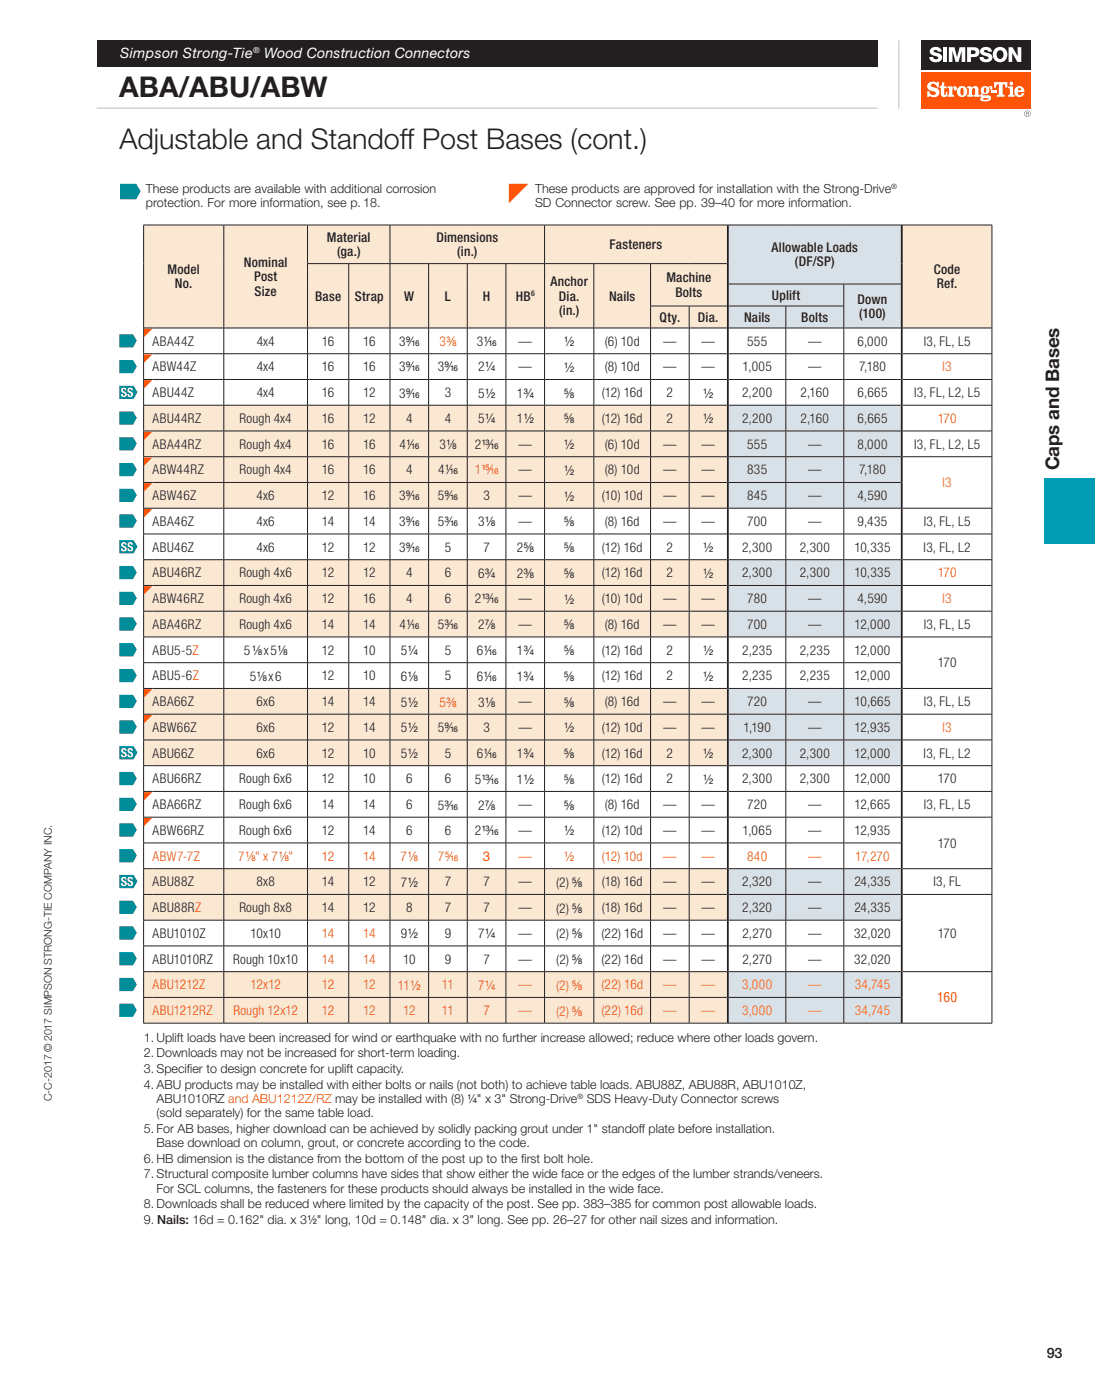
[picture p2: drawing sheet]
<svg xmlns="http://www.w3.org/2000/svg" width="216mm" height="276mm" viewBox="0 0 216 276" stroke-linecap="round" stroke-linejoin="round" font-family="sans-serif">
<path d="M205.9 94.3h10v13h-10z" fill="#009db4"/>
<path d="M19 8h154v5.2h-154z" fill="#231f20"/>
<path d="M177.2 8v13.4" fill="none" stroke="#bcbec0" stroke-width=".2"/>
<path d="M180.8 7.2h23.1v16.6h-23.1z" fill="#fff"/>
<path d="M181.5 14.3h21.7v7.1h-21.7z" fill="#ff5308"/>
<path d="M181.5 8h21.7v5.7h-21.7z" fill="#231f20"/>
<g fill="#fff">
<path d="M183.6 9.6a1.27 1.27 0 0 1 2.1 .6h-.8a.45 .45 0 0 0-.4-.4 .45 .45 0 0 0-.4 .3l.5 .3a.98 .98 0 0 1 1.2 1 .98 .98 0 0 1-1.3 .9 1.11 1.11 0 0 1-1.3-1.1h.8a.54 .54 0 0 0 .4 .5 .54 .54 0 0 0 .6-.3l-.3-.3-.5-.1a.83 .83 0 0 1-.8-.5 .83 .83 0 0 1 .2-.9z"/>
<path d="M186 9.3h.7v2.9h-.7z"/>
<path d="M187.1 9.3h1.1l.5 2 .5-2h1.1v2.9h-.7v-2.2l-.6 2.2h-.6l-.6-2.2v2.2h-.7z"/>
<path d="M193.5 9.6a1.27 1.27 0 0 1 2.1 .6h-.8a.44 .44 0 0 0-.4-.4 .44 .44 0 0 0-.4 .3l.5 .3a.98 .98 0 0 1 1.2 1 .98 .98 0 0 1-1.3 .9 1.11 1.11 0 0 1-1.3-1.1h.8a.54 .54 0 0 0 .4 .5 .54 .54 0 0 0 .6-.3l-.2-.3-.6-.1a.83 .83 0 0 1-.8-.5 .83 .83 0 0 1 .2-.9z"/>
<path d="M198.9 9.3h.7l1 1.8 .1-1.8h.7v2.9h-.8l-1-1.8v1.8h-.7z"/>
<path d="M183.1 16.4l.5-.3h.6l.5 .3 .1-.2h.3v1h-.4a.65 .65 0 0 0-.4-.6 .65 .65 0 0 0-.8 .3l.5 .3a1.13 1.13 0 0 1 1.2 1.4 1.28 1.28 0 0 1-1.9 .3l-.1 .2h-.4v-1.1h.4a.71 .71 0 0 0 .5 .7 .71 .71 0 0 0 .8-.3l-.1-.2-.3-.2a1.11 1.11 0 0 1-1.2-1.3z"/>
<path d="M185.8 16.2h.4v.8h.5v.4h-.5v1.3l.3-.1v-.5h.3a.7 .7 0 0 1-.4 1 .7 .7 0 0 1-.9-.6v-1.1h-.2v-.4a.71 .71 0 0 0 .5-.8z"/>
<path d="M186.8 17h1v.4a.44 .44 0 0 1 .4-.4 .44 .44 0 0 1 .4 .4 .44 .44 0 0 1-.4 .4l-.1-.2 .1-.3a.41 .41 0 0 0-.4 .5v.9h.3v.4h-1.3v-.4h.3v-.2v-1.1h-.3z"/>
<path d="M190.7 17h.9v.4a.67 .67 0 0 1 .8-.4 .67 .67 0 0 1 .5 .7v1h.3v.4h-1.2v-.4l.3-.2v-.7l-.1-.4h-.2l-.3 .3v.8l.2 .2v.4h-1.2v-.4h.3v-.2v-.9v-.2h-.3z"/>
<path d="M196 16.2h2.6v1.1h-.3a.57 .57 0 0 0-.6-.7v1.9v.2h.4v.4h-1.6v-.4h.4v-.2v-1.9a.57 .57 0 0 0-.5 .7h-.4z"/>
<path d="M195.4 17.8h1v.5h-1z"/>
<path d="M191.4 9.9v.8l.8-.1a.38 .38 0 0 0 .1-.4 .38 .38 0 0 0-.4-.3zM190.7 9.3a2.46 2.46 0 0 1 2.2 .3 .99 .99 0 0 1 .1 1.1 .99 .99 0 0 1-.9 .6h-.7v.9h-.7z"/>
<path d="M196.7 10.2a.85 .85 0 0 0-.1 1 .85 .85 0 0 0 .9 .4 .86 .86 0 0 0 .3-1.1 .86 .86 0 0 0-.9-.5zM195.7 10.7a1.49 1.49 0 0 1 2.9 0 1.49 1.49 0 0 1-2.9 0z"/>
<path d="M189.5 17.4l-.1 .2a.88 .88 0 0 0 .3 1.2 1 1 0 0 0 0-1.5zM188.6 18.1a1.07 1.07 0 0 1 2.1 0 1.07 1.07 0 0 1-2.1 0z"/>
<path d="M193.8 19.4l-.1 .1 .3 .2h.6l.3-.2-.3-.1zM194.1 17.3l-.1 .2a.67 .67 0 0 0 .2 .8 .75 .75 0 0 0 0-1.1zM193.6 17.2l.9-.2a.56 .56 0 0 0 .8 0 .39 .39 0 0 1 .4 .2 .39 .39 0 0 1-.1 .5l-.3-.1v-.4l-.3 .1a.91 .91 0 0 1-.2 1.1 .91 .91 0 0 1-1.1 .2l.2 .2h.8a.56 .56 0 0 1 .7 .5 .89 .89 0 0 1-1.1 .7 .81 .81 0 0 1-1-.4l.3-.4a.43 .43 0 0 1-.3-.4 .43 .43 0 0 1 .3-.4 .82 .82 0 0 1 0-1.2z"/>
<path d="M199 16.5a.36 .36 0 0 1 .7 0 .36 .36 0 0 1-.7 0zM198.8 17h.9v1.5l.1 .2h.3v.4h-1.3v-.4h.3v-1.1v-.2h-.3z"/>
<path d="M200.8 17.4l-.1 .4h.6l-.1-.4zM200.4 17.2a1.02 1.02 0 0 1 1.1-.1 1.02 1.02 0 0 1 .5 1.1h-1.3l.1 .5 .3 .1 .4-.4h.4a1.04 1.04 0 0 1-1.5 .6 1.04 1.04 0 0 1-.2-1.6z"/>
</g>
<path d="M202.4 22.1v.3l.4-.1zM202.3 22.1h.5l.1 .2-.2 .2 .2 .3-.3-.3h-.2l-.1 .3zM202 22.5a.58 .58 0 0 0 1.1 0 .58 .58 0 0 0-1.1 0zM201.9 22.5a.65 .65 0 0 1 1.3 0 .65 .65 0 0 1-1.3 0z" fill="#231f20"/>
<path d="M19 21.3h154" fill="none" stroke="#bcbec0" stroke-width=".2"/>
<path d="M28.3 44.4h15.8v20.3h-15.8zM44.1 44.4h16.5v20.3h-16.5zM60.6 44.4h16.3v7.6h-16.3zM76.9 44.4h30.5v7.6h-30.5zM107.4 44.4h36.1v7.6h-36.1zM177.8 44.4h17.8v20.3h-17.8zM60.6 52h8.2v12.7h-8.2zM68.8 52h8.1v12.7h-8.1zM76.9 52h7.6v12.7h-7.6zM84.5 52h7.6v12.7h-7.6zM92.1 52h7.7v12.7h-7.7zM99.8 52h7.6v12.7h-7.6zM107.4 52h9.7v12.7h-9.7zM117.1 52h11.2v12.7h-11.2zM128.3 52h15.2v8.4h-15.2zM128.3 60.4h7.6v4.3h-7.6zM135.9 60.4h7.6v4.3h-7.6zM28.3 80h1.8v5h-1.8zM30.1 80h14v5h-14zM44.1 80h16.5v5h-16.5zM60.6 80h8.2v5h-8.2zM68.8 80h8.1v5h-8.1zM76.9 80h7.6v5h-7.6zM84.5 80h7.6v5h-7.6zM92.1 80h7.7v5h-7.7zM99.8 80h7.6v5h-7.6zM107.4 80h9.7v5h-9.7zM117.1 80h11.2v5h-11.2zM128.3 80h7.6v5h-7.6zM135.9 80h7.6v5h-7.6zM28.3 85h1.8v5.1h-1.8zM30.1 85h14v5.1h-14zM44.1 85h16.5v5.1h-16.5zM60.6 85h8.2v5.1h-8.2zM68.8 85h8.1v5.1h-8.1zM76.9 85h7.6v5.1h-7.6zM84.5 85h7.6v5.1h-7.6zM92.1 85h7.7v5.1h-7.7zM99.8 85h7.6v5.1h-7.6zM107.4 85h9.7v5.1h-9.7zM117.1 85h11.2v5.1h-11.2zM128.3 85h7.6v5.1h-7.6zM135.9 85h7.6v5.1h-7.6zM28.3 90.1h1.8v5.1h-1.8zM30.1 90.1h14v5.1h-14zM44.1 90.1h16.5v5.1h-16.5zM60.6 90.1h8.2v5.1h-8.2zM68.8 90.1h8.1v5.1h-8.1zM76.9 90.1h7.6v5.1h-7.6zM84.5 90.1h7.6v5.1h-7.6zM92.1 90.1h7.7v5.1h-7.7zM99.8 90.1h7.6v5.1h-7.6zM107.4 90.1h9.7v5.1h-9.7zM117.1 90.1h11.2v5.1h-11.2zM128.3 90.1h7.6v5.1h-7.6zM135.9 90.1h7.6v5.1h-7.6zM28.3 95.2h1.8v5.1h-1.8zM30.1 95.2h14v5.1h-14zM44.1 95.2h16.5v5.1h-16.5zM60.6 95.2h8.2v5.1h-8.2zM68.8 95.2h8.1v5.1h-8.1zM76.9 95.2h7.6v5.1h-7.6zM84.5 95.2h7.6v5.1h-7.6zM92.1 95.2h7.7v5.1h-7.7zM99.8 95.2h7.6v5.1h-7.6zM107.4 95.2h9.7v5.1h-9.7zM117.1 95.2h11.2v5.1h-11.2zM128.3 95.2h7.6v5.1h-7.6zM135.9 95.2h7.6v5.1h-7.6zM28.3 110.4h1.8v5.1h-1.8zM30.1 110.4h14v5.1h-14zM44.1 110.4h16.5v5.1h-16.5zM60.6 110.4h8.2v5.1h-8.2zM68.8 110.4h8.1v5.1h-8.1zM76.9 110.4h7.6v5.1h-7.6zM84.5 110.4h7.6v5.1h-7.6zM92.1 110.4h7.7v5.1h-7.7zM99.8 110.4h7.6v5.1h-7.6zM107.4 110.4h9.7v5.1h-9.7zM117.1 110.4h11.2v5.1h-11.2zM128.3 110.4h7.6v5.1h-7.6zM135.9 110.4h7.6v5.1h-7.6zM28.3 115.5h1.8v5.1h-1.8zM30.1 115.5h14v5.1h-14zM44.1 115.5h16.5v5.1h-16.5zM60.6 115.5h8.2v5.1h-8.2zM68.8 115.5h8.1v5.1h-8.1zM76.9 115.5h7.6v5.1h-7.6zM84.5 115.5h7.6v5.1h-7.6zM92.1 115.5h7.7v5.1h-7.7zM99.8 115.5h7.6v5.1h-7.6zM107.4 115.5h9.7v5.1h-9.7zM117.1 115.5h11.2v5.1h-11.2zM128.3 115.5h7.6v5.1h-7.6zM135.9 115.5h7.6v5.1h-7.6zM28.3 120.6h1.8v5.1h-1.8zM30.1 120.6h14v5.1h-14zM44.1 120.6h16.5v5.1h-16.5zM60.6 120.6h8.2v5.1h-8.2zM68.8 120.6h8.1v5.1h-8.1zM76.9 120.6h7.6v5.1h-7.6zM84.5 120.6h7.6v5.1h-7.6zM92.1 120.6h7.7v5.1h-7.7zM99.8 120.6h7.6v5.1h-7.6zM107.4 120.6h9.7v5.1h-9.7zM117.1 120.6h11.2v5.1h-11.2zM128.3 120.6h7.6v5.1h-7.6zM135.9 120.6h7.6v5.1h-7.6zM28.3 135.8h1.8v5.1h-1.8zM30.1 135.8h14v5.1h-14zM44.1 135.8h16.5v5.1h-16.5zM60.6 135.8h8.2v5.1h-8.2zM68.8 135.8h8.1v5.1h-8.1zM76.9 135.8h7.6v5.1h-7.6zM84.5 135.8h7.6v5.1h-7.6zM92.1 135.8h7.7v5.1h-7.7zM99.8 135.8h7.6v5.1h-7.6zM107.4 135.8h9.7v5.1h-9.7zM117.1 135.8h11.2v5.1h-11.2zM128.3 135.8h7.6v5.1h-7.6zM135.9 135.8h7.6v5.1h-7.6zM28.3 140.9h1.8v5.1h-1.8zM30.1 140.9h14v5.1h-14zM44.1 140.9h16.5v5.1h-16.5zM60.6 140.9h8.2v5.1h-8.2zM68.8 140.9h8.1v5.1h-8.1zM76.9 140.9h7.6v5.1h-7.6zM84.5 140.9h7.6v5.1h-7.6zM92.1 140.9h7.7v5.1h-7.7zM99.8 140.9h7.6v5.1h-7.6zM107.4 140.9h9.7v5.1h-9.7zM117.1 140.9h11.2v5.1h-11.2zM128.3 140.9h7.6v5.1h-7.6zM135.9 140.9h7.6v5.1h-7.6zM28.3 146h1.8v5.1h-1.8zM30.1 146h14v5.1h-14zM44.1 146h16.5v5.1h-16.5zM60.6 146h8.2v5.1h-8.2zM68.8 146h8.1v5.1h-8.1zM76.9 146h7.6v5.1h-7.6zM84.5 146h7.6v5.1h-7.6zM92.1 146h7.7v5.1h-7.7zM99.8 146h7.6v5.1h-7.6zM107.4 146h9.7v5.1h-9.7zM117.1 146h11.2v5.1h-11.2zM128.3 146h7.6v5.1h-7.6zM135.9 146h7.6v5.1h-7.6zM28.3 171.4h1.8v5.1h-1.8zM30.1 171.4h14v5.1h-14zM44.1 171.4h16.5v5.1h-16.5zM60.6 171.4h8.2v5.1h-8.2zM68.8 171.4h8.1v5.1h-8.1zM76.9 171.4h7.6v5.1h-7.6zM84.5 171.4h7.6v5.1h-7.6zM92.1 171.4h7.7v5.1h-7.7zM99.8 171.4h7.6v5.1h-7.6zM107.4 171.4h9.7v5.1h-9.7zM117.1 171.4h11.2v5.1h-11.2zM128.3 171.4h7.6v5.1h-7.6zM135.9 171.4h7.6v5.1h-7.6zM28.3 176.5h1.8v5.1h-1.8zM30.1 176.5h14v5.1h-14zM44.1 176.5h16.5v5.1h-16.5zM60.6 176.5h8.2v5.1h-8.2zM68.8 176.5h8.1v5.1h-8.1zM76.9 176.5h7.6v5.1h-7.6zM84.5 176.5h7.6v5.1h-7.6zM92.1 176.5h7.7v5.1h-7.7zM99.8 176.5h7.6v5.1h-7.6zM107.4 176.5h9.7v5.1h-9.7zM117.1 176.5h11.2v5.1h-11.2zM128.3 176.5h7.6v5.1h-7.6zM135.9 176.5h7.6v5.1h-7.6zM28.3 191.7h1.8v5.1h-1.8zM30.1 191.7h14v5.1h-14zM44.1 191.7h16.5v5.1h-16.5zM60.6 191.7h8.2v5.1h-8.2zM68.8 191.7h8.1v5.1h-8.1zM76.9 191.7h7.6v5.1h-7.6zM84.5 191.7h7.6v5.1h-7.6zM92.1 191.7h7.7v5.1h-7.7zM99.8 191.7h7.6v5.1h-7.6zM107.4 191.7h9.7v5.1h-9.7zM117.1 191.7h11.2v5.1h-11.2zM128.3 191.7h7.6v5.1h-7.6zM135.9 191.7h7.6v5.1h-7.6zM28.3 196.8h1.8v5.1h-1.8zM30.1 196.8h14v5.1h-14zM44.1 196.8h16.5v5.1h-16.5zM60.6 196.8h8.2v5.1h-8.2zM68.8 196.8h8.1v5.1h-8.1zM76.9 196.8h7.6v5.1h-7.6zM84.5 196.8h7.6v5.1h-7.6zM92.1 196.8h7.7v5.1h-7.7zM99.8 196.8h7.6v5.1h-7.6zM107.4 196.8h9.7v5.1h-9.7zM117.1 196.8h11.2v5.1h-11.2zM128.3 196.8h7.6v5.1h-7.6zM135.9 196.8h7.6v5.1h-7.6z" fill="#fae8d3"/>
<path d="M143.5 44.4h34.3v11.6h-34.3zM143.5 56h22.9v4.4h-22.9zM166.4 56h11.4v8.7h-11.4zM143.5 60.4h11.4v4.3h-11.4zM154.9 60.4h11.5v4.3h-11.5zM143.5 80h11.4v5h-11.4zM154.9 80h11.5v5h-11.5zM166.4 80h11.4v5h-11.4zM143.5 85h11.4v5.1h-11.4zM154.9 85h11.5v5.1h-11.5zM166.4 85h11.4v5.1h-11.4zM143.5 90.1h11.4v5.1h-11.4zM154.9 90.1h11.5v5.1h-11.5zM166.4 90.1h11.4v5.1h-11.4zM143.5 95.2h11.4v5.1h-11.4zM154.9 95.2h11.5v5.1h-11.5zM166.4 95.2h11.4v5.1h-11.4zM143.5 110.4h11.4v5.1h-11.4zM154.9 110.4h11.5v5.1h-11.5zM166.4 110.4h11.4v5.1h-11.4zM143.5 115.5h11.4v5.1h-11.4zM154.9 115.5h11.5v5.1h-11.5zM166.4 115.5h11.4v5.1h-11.4zM143.5 120.6h11.4v5.1h-11.4zM154.9 120.6h11.5v5.1h-11.5zM166.4 120.6h11.4v5.1h-11.4zM143.5 135.8h11.4v5.1h-11.4zM154.9 135.8h11.5v5.1h-11.5zM166.4 135.8h11.4v5.1h-11.4zM143.5 140.9h11.4v5.1h-11.4zM154.9 140.9h11.5v5.1h-11.5zM166.4 140.9h11.4v5.1h-11.4zM143.5 146h11.4v5.1h-11.4zM154.9 146h11.5v5.1h-11.5zM166.4 146h11.4v5.1h-11.4zM143.5 171.4h11.4v5.1h-11.4zM154.9 171.4h11.5v5.1h-11.5zM166.4 171.4h11.4v5.1h-11.4zM143.5 176.5h11.4v5.1h-11.4zM154.9 176.5h11.5v5.1h-11.5zM166.4 176.5h11.4v5.1h-11.4zM143.5 191.7h11.4v5.1h-11.4zM154.9 191.7h11.5v5.1h-11.5zM166.4 191.7h11.4v5.1h-11.4zM143.5 196.8h11.4v5.1h-11.4zM154.9 196.8h11.5v5.1h-11.5zM166.4 196.8h11.4v5.1h-11.4z" fill="#d8e1e8"/>
<g fill="none" stroke="#231f20" stroke-width=".2">
<path d="M28.3 44.4h167.3M28.3 44.4v20.3M44.1 44.4v20.3M60.6 52h82.7M60.6 44.4v7.6M60.6 52.1v12.6M68.8 52.1v12.6M76.9 44.4v7.6M76.9 52.1v12.6M84.5 52.1v12.6M92.1 52.1v12.6M99.8 52.1v12.6"/>
<path d="M107.4 44.4v7.6M107.4 52.1v12.6M117.1 52.1v12.6M128.3 52.1v8.2M143.7 56h33.9M166.4 56.1v4.2M195.6 44.4v20.3M28.3 64.7h115M28.3 69.8h115M28.3 74.9h115M28.3 80h115M28.3 64.8v4.9"/>
<path d="M28.3 69.8v5M28.3 74.9v5M44.1 64.8v4.9M44.1 69.8v5M44.1 74.9v5M60.6 64.8v4.9M60.6 69.8v5M60.6 74.9v5M68.8 64.8v4.9M68.8 69.8v5M68.8 74.9v5M76.9 64.8v4.9"/>
<path d="M76.9 69.8v5M76.9 74.9v5M84.5 64.8v4.9M84.5 69.8v5M84.5 74.9v5M92.1 64.8v4.9M92.1 69.8v5M92.1 74.9v5M99.8 64.8v4.9M99.8 69.8v5M99.8 74.9v5M107.4 64.8v4.9"/>
<path d="M107.4 69.8v5M107.4 74.9v5M117.1 64.8v4.9M117.1 69.8v5M117.1 74.9v5M128.2 60.4h15.1M128.3 60.4v4.3M128.3 64.8v4.9M128.3 69.8v5M128.3 74.9v5M135.9 60.4v4.3M135.9 64.8v4.9"/>
<path d="M135.9 69.8v5M135.9 74.9v5M143.7 64.7h33.9M143.7 69.8h33.9M143.7 74.9h33.9M143.7 80h33.9M143.7 60.4h22.7M154.9 60.4v4.3M154.9 64.8v4.9M154.9 69.8v5M154.9 74.9v5M166.4 60.4v4.3"/>
<path d="M166.4 64.8v4.9M166.4 69.8v5M166.4 74.9v5M178 64.7h17.6M178 69.8h17.6M178 74.9h17.6M178 80h17.6M195.6 64.8v4.9M195.6 69.8v5M195.6 74.9v5M28.3 85h115M28.3 90.1h115"/>
<path d="M28.3 95.2h115M28.3 80v5M28.3 85.1v5M28.3 90.2v4.9M28.3 95.2v5M44.1 80v5M44.1 85.1v5M44.1 90.2v4.9M44.1 95.2v5M60.6 80v5M60.6 85.1v5M60.6 90.2v4.9"/>
<path d="M60.6 95.2v5M68.8 80v5M68.8 85.1v5M68.8 90.2v4.9M68.8 95.2v5M76.9 80v5M76.9 85.1v5M76.9 90.2v4.9M76.9 95.2v5M84.5 80v5M84.5 85.1v5M84.5 90.2v4.9"/>
<path d="M84.5 95.2v5M92.1 80v5M92.1 85.1v5M92.1 90.2v4.9M92.1 95.2v5M99.8 80v5M99.8 85.1v5M99.8 90.2v4.9M99.8 95.2v5M107.4 80v5M107.4 85.1v5M107.4 90.2v4.9"/>
<path d="M107.4 95.2v5M117.1 80v5M117.1 85.1v5M117.1 90.2v4.9M117.1 95.2v5M128.3 80v5M128.3 85.1v5M128.3 90.2v4.9M128.3 95.2v5M135.9 80v5M135.9 85.1v5M135.9 90.2v4.9"/>
<path d="M135.9 95.2v5M143.7 85h33.9M143.7 90.1h33.9M143.7 95.2h33.9M154.9 80v5M154.9 85.1v5M154.9 90.2v4.9M154.9 95.2v5M166.4 80v5M166.4 85.1v5M166.4 90.2v4.9M166.4 95.2v5"/>
<path d="M178 85h17.6M178 90.1h17.6M195.6 80v5M195.6 85.1v5M195.6 90.2v10M28.3 100.3h115M28.3 105.4h115M28.3 110.4h115M28.3 115.5h115M28.3 100.3v5M28.3 105.4v5M28.3 110.5v5"/>
<path d="M28.3 115.6v4.9M44.1 100.3v5M44.1 105.4v5M44.1 110.5v5M44.1 115.6v4.9M60.6 100.3v5M60.6 105.4v5M60.6 110.5v5M60.6 115.6v4.9M68.8 100.3v5M68.8 105.4v5M68.8 110.5v5"/>
<path d="M68.8 115.6v4.9M76.9 100.3v5M76.9 105.4v5M76.9 110.5v5M76.9 115.6v4.9M84.5 100.3v5M84.5 105.4v5M84.5 110.5v5M84.5 115.6v4.9M92.1 100.3v5M92.1 105.4v5M92.1 110.5v5"/>
<path d="M92.1 115.6v4.9M99.8 100.3v5M99.8 105.4v5M99.8 110.5v5M99.8 115.6v4.9M107.4 100.3v5M107.4 105.4v5M107.4 110.5v5M107.4 115.6v4.9M117.1 100.3v5M117.1 105.4v5M117.1 110.5v5"/>
<path d="M117.1 115.6v4.9M128.3 100.3v5M128.3 105.4v5M128.3 110.5v5M128.3 115.6v4.9M135.9 100.3v5M135.9 105.4v5M135.9 110.5v5M135.9 115.6v4.9M143.7 100.3h33.9M143.7 105.4h33.9M143.7 110.4h33.9"/>
<path d="M143.7 115.5h51.8M154.9 100.3v5M154.9 105.4v5M154.9 110.5v5M154.9 115.6v4.9M166.4 100.3v5M166.4 105.4v5M166.4 110.5v5M166.4 115.6v4.9M178 100.3h17.6M178 105.4h17.6M178 110.4h17.6"/>
<path d="M195.6 100.3v5M195.6 105.4v5M195.6 110.5v10M28.3 120.6h115M28.3 125.7h115M28.3 130.8h115M28.3 135.8h115M28.3 120.6v5M28.3 125.7v5M28.3 130.8v5M28.3 135.9v5M44.1 120.6v5"/>
<path d="M44.1 125.7v5M44.1 130.8v5M44.1 135.9v5M60.6 120.6v5M60.6 125.7v5M60.6 130.8v5M60.6 135.9v5M68.8 120.6v5M68.8 125.7v5M68.8 130.8v5M68.8 135.9v5M76.9 120.6v5"/>
<path d="M76.9 125.7v5M76.9 130.8v5M76.9 135.9v5M84.5 120.6v5M84.5 125.7v5M84.5 130.8v5M84.5 135.9v5M92.1 120.6v5M92.1 125.7v5M92.1 130.8v5M92.1 135.9v5M99.8 120.6v5"/>
<path d="M99.8 125.7v5M99.8 130.8v5M99.8 135.9v5M107.4 120.6v5M107.4 125.7v5M107.4 130.8v5M107.4 135.9v5M117.1 120.6v5M117.1 125.7v5M117.1 130.8v5M117.1 135.9v5M128.3 120.6v5"/>
<path d="M128.3 125.7v5M128.3 130.8v5M128.3 135.9v5M135.9 120.6v5M135.9 125.7v5M135.9 130.8v5M135.9 135.9v5M143.7 120.6h33.9M143.7 125.7h33.9M143.7 130.8h33.9M143.7 135.8h33.9M154.9 120.6v5"/>
<path d="M154.9 125.7v5M154.9 130.8v5M154.9 135.9v5M166.4 120.6v5M166.4 125.7v5M166.4 130.8v5M166.4 135.9v5M178 120.6h17.6M178 125.7h17.6M178 135.8h17.6M195.6 120.6v5M195.6 125.7v10.1"/>
<path d="M195.6 135.9v5M28.3 140.9h115M28.3 146h115M28.3 151.1h115M28.3 156.2h115M28.3 141v4.9M28.3 146v5M28.3 151.1v5M28.3 156.2v5M44.1 141v4.9M44.1 146v5M44.1 151.1v5"/>
<path d="M44.1 156.2v5M60.6 141v4.9M60.6 146v5M60.6 151.1v5M60.6 156.2v5M68.8 141v4.9M68.8 146v5M68.8 151.1v5M68.8 156.2v5M76.9 141v4.9M76.9 146v5M76.9 151.1v5"/>
<path d="M76.9 156.2v5M84.5 141v4.9M84.5 146v5M84.5 151.1v5M84.5 156.2v5M92.1 141v4.9M92.1 146v5M92.1 151.1v5M92.1 156.2v5M99.8 141v4.9M99.8 146v5M99.8 151.1v5"/>
<path d="M99.8 156.2v5M107.4 141v4.9M107.4 146v5M107.4 151.1v5M107.4 156.2v5M117.1 141v4.9M117.1 146v5M117.1 151.1v5M117.1 156.2v5M128.3 141v4.9M128.3 146v5M128.3 151.1v5"/>
<path d="M128.3 156.2v5M135.9 141v4.9M135.9 146v5M135.9 151.1v5M135.9 156.2v5M143.7 140.9h33.9M143.7 146h33.9M143.7 151.1h33.9M143.7 156.2h33.9M154.9 141v4.9M154.9 146v5M154.9 151.1v5"/>
<path d="M154.9 156.2v5M166.4 141v4.9M166.4 146v5M166.4 151.1v5M166.4 156.2v5M178 140.9h17.6M178 146h17.6M178 151.1h17.6M178 156.2h17.6M195.6 141v4.9M195.6 146v5M195.6 151.1v5"/>
<path d="M195.6 156.2v5M28.3 161.2h115M28.3 166.3h115M28.3 171.4h115M28.3 176.5h115M28.3 161.3v5M28.3 166.4v4.9M28.3 171.4v5M28.3 176.5v5M44.1 161.3v5M44.1 166.4v4.9M44.1 171.4v5"/>
<path d="M44.1 176.5v5M60.6 161.3v5M60.6 166.4v4.9M60.6 171.4v5M60.6 176.5v5M68.8 161.3v5M68.8 166.4v4.9M68.8 171.4v5M68.8 176.5v5M76.9 161.3v5M76.9 166.4v4.9M76.9 171.4v5"/>
<path d="M76.9 176.5v5M84.5 161.3v5M84.5 166.4v4.9M84.5 171.4v5M84.5 176.5v5M92.1 161.3v5M92.1 166.4v4.9M92.1 171.4v5M92.1 176.5v5M99.8 161.3v5M99.8 166.4v4.9M99.8 171.4v5"/>
<path d="M99.8 176.5v5M107.4 161.3v5M107.4 166.4v4.9M107.4 171.4v5M107.4 176.5v5M117.1 161.3v5M117.1 166.4v4.9M117.1 171.4v5M117.1 176.5v5M128.3 161.3v5M128.3 166.4v4.9M128.3 171.4v5"/>
<path d="M128.3 176.5v5M135.9 161.3v5M135.9 166.4v4.9M135.9 171.4v5M135.9 176.5v5M143.7 161.2h33.9M143.7 166.3h33.9M143.7 171.4h33.9M143.7 176.5h33.9M154.9 161.3v5M154.9 166.4v4.9M154.9 171.4v5"/>
<path d="M154.9 176.5v5M166.4 161.3v5M166.4 166.4v4.9M166.4 171.4v5M166.4 176.5v5M178 161.2h17.6M178 171.4h17.6M178 176.5h17.6M195.6 161.3v10M195.6 171.4v5M195.6 176.5v15.2M28.3 181.6h115"/>
<path d="M28.3 186.6h115M28.3 191.7h115M28.3 196.8h115M28.3 181.6v5M28.3 186.7v5M28.3 191.8v4.9M28.3 196.8v5M44.1 181.6v5M44.1 186.7v5M44.1 191.8v4.9M44.1 196.8v5M60.6 181.6v5"/>
<path d="M60.6 186.7v5M60.6 191.8v4.9M60.6 196.8v5M68.8 181.6v5M68.8 186.7v5M68.8 191.8v4.9M68.8 196.8v5M76.9 181.6v5M76.9 186.7v5M76.9 191.8v4.9M76.9 196.8v5M84.5 181.6v5"/>
<path d="M84.5 186.7v5M84.5 191.8v4.9M84.5 196.8v5M92.1 181.6v5M92.1 186.7v5M92.1 191.8v4.9M92.1 196.8v5M99.8 181.6v5M99.8 186.7v5M99.8 191.8v4.9M99.8 196.8v5M107.4 181.6v5"/>
<path d="M107.4 186.7v5M107.4 191.8v4.9M107.4 196.8v5M117.1 181.6v5M117.1 186.7v5M117.1 191.8v4.9M117.1 196.8v5M128.3 181.6v5M128.3 186.7v5M128.3 191.8v4.9M128.3 196.8v5M135.9 181.6v5"/>
<path d="M135.9 186.7v5M135.9 191.8v4.9M135.9 196.8v5M143.7 181.6h33.9M143.7 186.6h33.9M143.7 191.7h33.9M143.7 196.8h33.9M154.9 181.6v5M154.9 186.7v5M154.9 191.8v4.9M154.9 196.8v5M166.4 181.6v5"/>
<path d="M166.4 186.7v5M166.4 191.8v4.9M166.4 196.8v5M178 191.7h17.6M195.6 191.8v10M28.3 201.9h167.3"/>
</g>
<path d="M143.5 44.4v157.4M177.8 44.4v71.1M177.8 115.6v86.2" fill="none" stroke="#231f20" stroke-width=".35"/>
<path d="M23.5 65.9h2.7l.8 1.3-.8 1.4h-2.7z" fill="#008c99"/>
<path d="M28.4 64.9h1.6l-1.6 1.6z" fill="#ff5308"/>
<path d="M23.5 71h2.7l.8 1.3-.8 1.3h-2.7z" fill="#008c99"/>
<path d="M28.4 70h1.6l-1.6 1.6z" fill="#ff5308"/>
<path d="M23.5 76.1h2.8l.8 1.3-.8 1.3h-2.8z" fill="#008c99"/>
<path d="M24 76.7a.78 .78 0 0 0 .6 1v.3l-.2 .1-.2-.4h-.3a.58 .58 0 0 0 .5 .6 .58 .58 0 0 0 .6-.6 .58 .58 0 0 0-.6-.5l-.1-.1v-.3h.3v.2h.3a.53 .53 0 0 0-.4-.5 .53 .53 0 0 0-.5 .2zM25.2 76.7a.78 .78 0 0 0 .7 1l-.1 .3-.1 .1-.2-.4h-.4a.58 .58 0 0 0 .6 .6 .58 .58 0 0 0 .6-.6 .58 .58 0 0 0-.6-.5l-.2-.1v-.3h.3l.1 .2h.3a.53 .53 0 0 0-.4-.5 .53 .53 0 0 0-.6 .2z" fill="#fff"/>
<path d="M28.4 75h1.6l-1.6 1.7z" fill="#ff5308"/>
<g fill="#008c99">
<path d="M23.5 81.2h2.7l.8 1.2-.8 1.4h-2.7z"/>
<path d="M23.5 86.3h2.7l.8 1.2-.8 1.4h-2.7z"/>
</g>
<path d="M28.4 85.2h1.6l-1.6 1.6z" fill="#ff5308"/>
<path d="M23.5 91.3h2.7l.8 1.3-.8 1.4h-2.7z" fill="#008c99"/>
<path d="M28.4 90.3h1.6l-1.6 1.6z" fill="#ff5308"/>
<path d="M23.5 96.4h2.7l.8 1.3-.8 1.3h-2.7z" fill="#008c99"/>
<path d="M28.4 95.4h1.6l-1.6 1.6z" fill="#ff5308"/>
<path d="M23.5 101.5h2.7l.8 1.3-.8 1.3h-2.7z" fill="#008c99"/>
<path d="M28.4 100.4h1.6l-1.6 1.7z" fill="#ff5308"/>
<path d="M23.5 106.6h2.8l.8 1.2-.8 1.4h-2.8z" fill="#008c99"/>
<path d="M24 107.2a.78 .78 0 0 0 .6 1v.3h-.2l-.2-.3h-.3a.58 .58 0 0 0 .5 .6 .58 .58 0 0 0 .6-.6 .58 .58 0 0 0-.6-.5l-.1-.1v-.3h.3v.2l.3-.1a.53 .53 0 0 0-.4-.5 .53 .53 0 0 0-.5 .3zM25.2 107.2a.78 .78 0 0 0 .7 1l-.1 .3h-.1l-.2-.3h-.4a.58 .58 0 0 0 .6 .6 .58 .58 0 0 0 .6-.6 .58 .58 0 0 0-.6-.5l-.2-.1v-.3h.3l.1 .2 .3-.1a.53 .53 0 0 0-.4-.5 .53 .53 0 0 0-.6 .3z" fill="#fff"/>
<g fill="#008c99">
<path d="M23.5 111.7h2.7l.8 1.2-.8 1.4h-2.7z"/>
<path d="M23.5 116.7h2.7l.8 1.3-.8 1.4h-2.7z"/>
</g>
<path d="M28.4 115.7h1.6l-1.6 1.6z" fill="#ff5308"/>
<g fill="#008c99">
<path d="M23.5 121.8h2.7l.8 1.3-.8 1.3h-2.7z"/>
<path d="M23.5 126.9h2.7l.8 1.3-.8 1.3h-2.7z"/>
<path d="M23.5 132h2.7l.8 1.2-.8 1.4h-2.7z"/>
<path d="M23.5 137.1h2.7l.8 1.2-.8 1.4h-2.7z"/>
</g>
<path d="M28.4 136h1.6l-1.6 1.6z" fill="#ff5308"/>
<path d="M23.5 142.1h2.7l.8 1.3-.8 1.4h-2.7z" fill="#008c99"/>
<path d="M28.4 141.1h1.6l-1.6 1.6z" fill="#ff5308"/>
<path d="M23.5 147.2h2.8l.8 1.3-.8 1.3h-2.8z" fill="#008c99"/>
<path d="M24 147.8a.78 .78 0 0 0 .6 1v.3l-.2 .1-.2-.3h-.3a.58 .58 0 0 0 .5 .6 .58 .58 0 0 0 .6-.6 .58 .58 0 0 0-.6-.6l-.1-.1v-.3h.3v.2h.3a.53 .53 0 0 0-.4-.5 .53 .53 0 0 0-.5 .2zM25.2 147.8a.78 .78 0 0 0 .7 1l-.1 .3-.1 .1-.2-.3h-.4a.58 .58 0 0 0 .6 .6 .58 .58 0 0 0 .6-.6 .58 .58 0 0 0-.6-.6l-.2-.1v-.3h.3l.1 .2h.3a.53 .53 0 0 0-.4-.5 .53 .53 0 0 0-.6 .2z" fill="#fff"/>
<g fill="#008c99">
<path d="M23.5 152.3h2.7l.8 1.3-.8 1.3h-2.7z"/>
<path d="M23.5 157.4h2.7l.8 1.2-.8 1.4h-2.7z"/>
</g>
<path d="M28.4 156.3h1.6l-1.6 1.7z" fill="#ff5308"/>
<path d="M23.5 162.5h2.7l.8 1.2-.8 1.4h-2.7z" fill="#008c99"/>
<path d="M28.4 161.4h1.6l-1.6 1.6z" fill="#ff5308"/>
<g fill="#008c99">
<path d="M23.5 167.5h2.7l.8 1.3-.8 1.4h-2.7z"/>
<path d="M23.5 172.6h2.8l.8 1.3-.8 1.3h-2.8z"/>
</g>
<path d="M24 173.2a.78 .78 0 0 0 .6 1v.3l-.2 .1-.2-.3h-.3a.58 .58 0 0 0 .5 .6 .58 .58 0 0 0 .6-.6 .58 .58 0 0 0-.6-.6l-.1-.1v-.3h.3v.2h.3a.53 .53 0 0 0-.4-.5 .53 .53 0 0 0-.5 .2zM25.2 173.2a.78 .78 0 0 0 .7 1l-.1 .3-.1 .1-.2-.3h-.4a.58 .58 0 0 0 .6 .6 .58 .58 0 0 0 .6-.6 .58 .58 0 0 0-.6-.6l-.2-.1v-.3h.3l.1 .2h.3a.53 .53 0 0 0-.4-.5 .53 .53 0 0 0-.6 .2z" fill="#fff"/>
<g fill="#008c99">
<path d="M23.5 177.7h2.7l.8 1.3-.8 1.3h-2.7z"/>
<path d="M23.5 182.8h2.7l.8 1.2-.8 1.4h-2.7z"/>
<path d="M23.5 187.9h2.7l.8 1.2-.8 1.4h-2.7z"/>
<path d="M23.5 192.9h2.7l.8 1.3-.8 1.4h-2.7z"/>
<path d="M23.5 198h2.7l.8 1.3-.8 1.3h-2.7z"/>
<path d="M23.7 36.3h3.1l.9 1.4-.9 1.6h-3.1z"/>
</g>
<path d="M100.3 36.3h3.9l-3.9 3.8z" fill="#ff5308"/>
<g font-size="5.6" fill="#231f20">
<text x="23.5" y="19.1">ABA/ABU/ABW</text>
<text x="23.5" y="29.3">Adjustable and Standoff Post Bases (cont.)</text>
</g>
<text font-size="3.7" fill="#231f20" x="208.8" y="92.8" transform="rotate(-90 208.8 92.8)">Caps and Bases</text>
<g font-size="2.8" fill="#fff">
<text x="23.7" y="11.5">Simpson Strong-Tie</text>
<text x="52.1" y="11.5">Wood Construction Connectors</text>
</g>
<text font-size="2.8" fill="#231f20" x="206.4" y="268">93</text>
<g font-size="2.6" fill="#231f20">
<text x="64.5" y="47.7">Material</text>
<text x="86" y="47.7">Dimensions</text>
<text x="48.1" y="52.7">Nominal</text>
<text x="66.4" y="50.6">(ga.)</text>
<text x="90.1" y="50.6">(in.)</text>
<text x="120.2" y="49.2">Fasteners</text>
<text x="152.1" y="49.8">Allowable Loads</text>
<text x="156.7" y="52.6">(DF/SP)</text>
<text x="33" y="54.1">Model</text>
<text x="34.5" y="56.9">No.</text>
<text x="50.1" y="55.5">Post</text>
<text x="50.2" y="58.3">Size</text>
<text x="62.1" y="59.3">Base</text>
<text x="70" y="59.3">Strap</text>
<text x="79.7" y="59.3">W</text>
<text x="87.7" y="59.3">L</text>
<text x="95.2" y="59.3">H</text>
<text x="101.7" y="59.3">HB</text>
<text x="108.5" y="56.5">Anchor</text>
<text x="110.2" y="59.3">Dia.</text>
<text x="120.1" y="59.3">Nails</text>
<text x="131.4" y="55.7">Machine</text>
<text x="133.2" y="58.6">Bolts</text>
<text x="152.2" y="59.2">Uplift</text>
<text x="169.1" y="59.9">Down</text>
<text x="184.1" y="54.1">Code</text>
<text x="184.7" y="56.9">Ref.</text>
<text x="110.2" y="62.1">(in.)</text>
<text x="130" y="63.5">Qty.</text>
<text x="137.6" y="63.5">Dia.</text>
<text x="146.7" y="63.5">Nails</text>
<text x="158" y="63.5">Bolts</text>
<text x="169.4" y="62.7">(100)</text>
<text x="30.1" y="68.2">ABA44Z</text>
<text x="50.6" y="68.2">4x4</text>
<text x="63.5" y="68.2">16</text>
<text x="71.6" y="68.2">16</text>
<text x="78.7" y="68.3">39⁄16</text>
<text x="94" y="68.3">31⁄16</text>
<text x="102.2" y="68.2">—</text>
<text x="111.2" y="68.3">1</text>
<text x="111.2" y="68.3">⁄</text>
<text x="111.2" y="68.3">2</text>
<text x="119.2" y="68.2">(6) 10d</text>
<text x="130.8" y="68.2">—</text>
<text x="138.3" y="68.2">—</text>
<text x="147.3" y="68.2">555</text>
<text x="159.3" y="68.2">—</text>
<text x="169.1" y="68.2">6,000</text>
<text x="182.1" y="68.2">I3, FL, L5</text>
<text x="30.1" y="73.3">ABW44Z</text>
<text x="50.6" y="73.3">4x4</text>
<text x="63.5" y="73.3">16</text>
<text x="71.6" y="73.3">16</text>
<text x="78.7" y="73.3">39⁄16</text>
<text x="86.3" y="73.3">39⁄16</text>
<text x="94.3" y="73.3">21⁄4</text>
<text x="102.2" y="73.3">—</text>
<text x="111.2" y="73.4">1</text>
<text x="111.2" y="73.4">⁄</text>
<text x="111.2" y="73.4">2</text>
<text x="119.2" y="73.3">(8) 10d</text>
<text x="130.8" y="73.3">—</text>
<text x="138.3" y="73.3">—</text>
<text x="146.4" y="73.3">1,005</text>
<text x="159.3" y="73.3">—</text>
<text x="169.4" y="73.3">7,180</text>
<text x="30.1" y="78.4">ABU44Z</text>
<text x="30.1" y="83.4">ABU44RZ</text>
<text x="47.3" y="83.4">Rough 4x4</text>
<text x="50.6" y="78.4">4x4</text>
<text x="63.5" y="83.4">16</text>
<text x="63.5" y="78.4">16</text>
<text x="71.6" y="83.4">12</text>
<text x="71.6" y="78.4">12</text>
<text x="78.7" y="78.4">39⁄16</text>
<text x="80.1" y="83.4">4</text>
<text x="87.7" y="83.4">4</text>
<text x="87.7" y="78.4">3</text>
<text x="94.3" y="83.5">51⁄4</text>
<text x="94.3" y="78.4">51</text>
<text x="95.6" y="78.4">⁄</text>
<text x="95.6" y="78.4">2</text>
<text x="101.9" y="78.4">13⁄4</text>
<text x="101.9" y="83.5">11</text>
<text x="103.3" y="83.5">⁄</text>
<text x="103.3" y="83.5">2</text>
<text x="111.2" y="78.4">5</text>
<text x="111.2" y="78.4">⁄</text>
<text x="111.2" y="78.4">8</text>
<text x="111.2" y="83.5">5</text>
<text x="111.2" y="83.5">⁄</text>
<text x="111.2" y="83.5">8</text>
<text x="118.7" y="78.4">(12) 16d</text>
<text x="118.7" y="83.4">(12) 16d</text>
<text x="131.4" y="78.4">2</text>
<text x="131.4" y="83.4">2</text>
<text x="138.6" y="78.4">1</text>
<text x="138.6" y="78.4">⁄</text>
<text x="138.6" y="78.4">2</text>
<text x="138.6" y="83.5">1</text>
<text x="138.6" y="83.5">⁄</text>
<text x="138.6" y="83.5">2</text>
<text x="146.3" y="78.4">2,200</text>
<text x="146.3" y="83.4">2,200</text>
<text x="157.9" y="78.4">2,160</text>
<text x="157.9" y="83.4">2,160</text>
<text x="169.1" y="78.4">6,665</text>
<text x="169.1" y="83.4">6,665</text>
<text x="180.2" y="78.4">I3, FL, L2, L5</text>
<text x="30.1" y="88.5">ABA44RZ</text>
<text x="47.3" y="88.5">Rough 4x4</text>
<text x="63.5" y="88.5">16</text>
<text x="71.6" y="88.5">16</text>
<text x="78.8" y="88.6">41⁄16</text>
<text x="86.6" y="88.6">31⁄8</text>
<text x="93.6" y="88.6">213⁄16</text>
<text x="102.2" y="88.5">—</text>
<text x="111.2" y="88.6">1</text>
<text x="111.2" y="88.6">⁄</text>
<text x="111.2" y="88.6">2</text>
<text x="119.2" y="88.5">(6) 10d</text>
<text x="130.8" y="88.5">—</text>
<text x="138.3" y="88.5">—</text>
<text x="147.3" y="88.5">555</text>
<text x="159.3" y="88.5">—</text>
<text x="169.1" y="88.5">8,000</text>
<text x="180.2" y="88.5">I3, FL, L2, L5</text>
<text x="30.1" y="93.6">ABW44RZ</text>
<text x="47.3" y="93.6">Rough 4x4</text>
<text x="63.5" y="93.6">16</text>
<text x="71.6" y="93.6">16</text>
<text x="80.1" y="93.6">4</text>
<text x="86.4" y="93.6">41⁄16</text>
<text x="102.2" y="93.6">—</text>
<text x="111.2" y="93.7">1</text>
<text x="111.2" y="93.7">⁄</text>
<text x="111.2" y="93.7">2</text>
<text x="119.2" y="93.6">(8) 10d</text>
<text x="130.8" y="93.6">—</text>
<text x="138.3" y="93.6">—</text>
<text x="147.3" y="93.6">835</text>
<text x="159.3" y="93.6">—</text>
<text x="169.4" y="93.6">7,180</text>
<text x="30.1" y="98.7">ABW46Z</text>
<text x="50.6" y="98.7">4x6</text>
<text x="63.5" y="98.7">12</text>
<text x="71.6" y="98.7">16</text>
<text x="78.7" y="98.7">39⁄16</text>
<text x="86.3" y="98.7">59⁄16</text>
<text x="95.3" y="98.7">3</text>
<text x="102.2" y="98.7">—</text>
<text x="111.2" y="98.8">1</text>
<text x="111.2" y="98.8">⁄</text>
<text x="111.2" y="98.8">2</text>
<text x="118.6" y="98.7">(10) 10d</text>
<text x="130.8" y="98.7">—</text>
<text x="138.3" y="98.7">—</text>
<text x="147.3" y="98.7">845</text>
<text x="159.3" y="98.7">—</text>
<text x="169.1" y="98.7">4,590</text>
<text x="30.1" y="103.8">ABA46Z</text>
<text x="50.6" y="103.8">4x6</text>
<text x="63.5" y="103.8">14</text>
<text x="71.6" y="103.8">14</text>
<text x="78.7" y="103.8">39⁄16</text>
<text x="86.3" y="103.8">53⁄16</text>
<text x="94.3" y="103.8">31⁄8</text>
<text x="102.2" y="103.8">—</text>
<text x="111.2" y="103.8">5</text>
<text x="111.2" y="103.8">⁄</text>
<text x="111.2" y="103.8">8</text>
<text x="119.2" y="103.8">(8) 16d</text>
<text x="130.8" y="103.8">—</text>
<text x="138.3" y="103.8">—</text>
<text x="147.3" y="103.8">700</text>
<text x="159.3" y="103.8">—</text>
<text x="169.1" y="103.8">9,435</text>
<text x="182.1" y="103.8">I3, FL, L5</text>
<text x="30.1" y="108.8">ABU46Z</text>
<text x="30.1" y="113.9">ABU46RZ</text>
<text x="47.2" y="113.9">Rough 4x6</text>
<text x="50.6" y="108.8">4x6</text>
<text x="63.5" y="113.9">12</text>
<text x="63.5" y="108.8">12</text>
<text x="71.6" y="113.9">12</text>
<text x="71.6" y="108.8">12</text>
<text x="78.7" y="108.9">39⁄16</text>
<text x="80.1" y="113.9">4</text>
<text x="87.7" y="113.9">6</text>
<text x="87.7" y="108.8">5</text>
<text x="95.3" y="108.8">7</text>
<text x="101.9" y="108.9">25</text>
<text x="103.3" y="108.9">⁄</text>
<text x="103.3" y="108.9">8</text>
<text x="111.2" y="108.9">5</text>
<text x="111.2" y="108.9">⁄</text>
<text x="111.2" y="108.9">8</text>
<text x="118.7" y="108.8">(12) 16d</text>
<text x="118.7" y="113.9">(12) 16d</text>
<text x="131.4" y="108.8">2</text>
<text x="131.4" y="113.9">2</text>
<text x="138.6" y="108.9">1</text>
<text x="138.6" y="108.9">⁄</text>
<text x="138.6" y="108.9">2</text>
<text x="146.3" y="108.8">2,300</text>
<text x="146.3" y="113.9">2,300</text>
<text x="157.7" y="108.8">2,300</text>
<text x="157.7" y="113.9">2,300</text>
<text x="168.5" y="108.8">10,335</text>
<text x="168.5" y="113.9">10,335</text>
<text x="182.1" y="108.8">I3, FL, L2</text>
<text x="30.1" y="119">ABW46RZ</text>
<text x="47.2" y="119">Rough 4x6</text>
<text x="63.5" y="119">12</text>
<text x="71.6" y="119">16</text>
<text x="80.1" y="119">4</text>
<text x="87.7" y="119">6</text>
<text x="93.6" y="119">213⁄16</text>
<text x="94.3" y="114">63⁄4</text>
<text x="101.9" y="114">23</text>
<text x="102.2" y="119">—</text>
<text x="103.3" y="114">⁄</text>
<text x="103.3" y="114">8</text>
<text x="111.2" y="114">5</text>
<text x="111.2" y="114">⁄</text>
<text x="111.2" y="114">8</text>
<text x="111.2" y="119.1">1</text>
<text x="111.2" y="119.1">⁄</text>
<text x="111.2" y="119.1">2</text>
<text x="118.6" y="119">(10) 10d</text>
<text x="130.8" y="119">—</text>
<text x="138.3" y="119">—</text>
<text x="138.6" y="114">1</text>
<text x="138.6" y="114">⁄</text>
<text x="138.6" y="114">2</text>
<text x="147.3" y="119">780</text>
<text x="159.3" y="119">—</text>
<text x="169.1" y="119">4,590</text>
<text x="30.1" y="124.1">ABA46RZ</text>
<text x="47.2" y="124.1">Rough 4x6</text>
<text x="63.5" y="124.1">14</text>
<text x="71.6" y="124.1">14</text>
<text x="78.7" y="124.2">41⁄16</text>
<text x="86.3" y="124.2">53⁄16</text>
<text x="94.3" y="124.2">27</text>
<text x="95.6" y="124.2">⁄</text>
<text x="95.6" y="124.2">8</text>
<text x="102.2" y="124.1">—</text>
<text x="111.2" y="124.2">5</text>
<text x="111.2" y="124.2">⁄</text>
<text x="111.2" y="124.2">8</text>
<text x="119.2" y="124.1">(8) 16d</text>
<text x="130.8" y="124.1">—</text>
<text x="138.3" y="124.1">—</text>
<text x="147.3" y="124.1">700</text>
<text x="159.3" y="124.1">—</text>
<text x="168.5" y="124.1">12,000</text>
<text x="182.1" y="124.1">I3, FL, L5</text>
<text x="30.1" y="129.2">ABU5-5Z</text>
<text x="48.1" y="129.2">51⁄8 x51⁄8</text>
<text x="63.5" y="129.2">12</text>
<text x="71.6" y="129.2">10</text>
<text x="79" y="129.2">51⁄4</text>
<text x="87.7" y="129.2">5</text>
<text x="94" y="129.2">61⁄16</text>
<text x="101.9" y="129.2">13⁄4</text>
<text x="111.2" y="129.2">5</text>
<text x="111.2" y="129.2">⁄</text>
<text x="111.2" y="129.2">8</text>
<text x="118.7" y="129.2">(12) 16d</text>
<text x="131.4" y="129.2">2</text>
<text x="138.6" y="129.2">1</text>
<text x="138.6" y="129.2">⁄</text>
<text x="138.6" y="129.2">2</text>
<text x="146.3" y="129.2">2,235</text>
<text x="157.7" y="129.2">2,235</text>
<text x="168.5" y="129.2">12,000</text>
<text x="184.9" y="131.7">170</text>
<text x="30.1" y="134.2">ABU5-6Z</text>
<text x="49.2" y="134.3">51⁄8 x6</text>
<text x="63.5" y="134.2">12</text>
<text x="71.6" y="134.2">10</text>
<text x="79" y="134.3">61⁄8</text>
<text x="87.7" y="134.2">5</text>
<text x="94" y="134.3">61⁄16</text>
<text x="101.9" y="134.3">13⁄4</text>
<text x="111.2" y="134.3">5</text>
<text x="111.2" y="134.3">⁄</text>
<text x="111.2" y="134.3">8</text>
<text x="118.7" y="134.2">(12) 16d</text>
<text x="131.4" y="134.2">2</text>
<text x="138.6" y="134.3">1</text>
<text x="138.6" y="134.3">⁄</text>
<text x="138.6" y="134.3">2</text>
<text x="146.3" y="134.2">2,235</text>
<text x="157.7" y="134.2">2,235</text>
<text x="168.5" y="134.2">12,000</text>
<text x="30.1" y="139.3">ABA66Z</text>
<text x="50.6" y="139.3">6x6</text>
<text x="63.5" y="139.3">14</text>
<text x="71.6" y="139.3">14</text>
<text x="79" y="139.4">51</text>
<text x="80.4" y="139.4">⁄</text>
<text x="80.4" y="139.4">2</text>
<text x="94.3" y="139.4">31⁄8</text>
<text x="102.2" y="139.3">—</text>
<text x="111.2" y="139.4">5</text>
<text x="111.2" y="139.4">⁄</text>
<text x="111.2" y="139.4">8</text>
<text x="119.2" y="139.3">(8) 16d</text>
<text x="130.8" y="139.3">—</text>
<text x="138.3" y="139.3">—</text>
<text x="147.3" y="139.3">720</text>
<text x="159.3" y="139.3">—</text>
<text x="168.5" y="139.3">10,665</text>
<text x="182.1" y="139.3">I3, FL, L5</text>
<text x="30.1" y="144.4">ABW66Z</text>
<text x="30.1" y="149.5">ABU66Z</text>
<text x="50.6" y="144.4">6x6</text>
<text x="50.6" y="149.5">6x6</text>
<text x="63.5" y="144.4">12</text>
<text x="63.5" y="149.5">12</text>
<text x="71.6" y="149.5">10</text>
<text x="71.6" y="144.4">14</text>
<text x="79" y="144.4">51</text>
<text x="79" y="149.6">51</text>
<text x="80.4" y="144.4">⁄</text>
<text x="80.4" y="144.4">2</text>
<text x="80.4" y="149.6">⁄</text>
<text x="80.4" y="149.6">2</text>
<text x="86.3" y="144.4">59⁄16</text>
<text x="87.7" y="149.5">5</text>
<text x="94" y="149.6">61⁄16</text>
<text x="95.3" y="144.4">3</text>
<text x="101.9" y="149.6">13⁄4</text>
<text x="102.2" y="144.4">—</text>
<text x="111.2" y="149.6">5</text>
<text x="111.2" y="149.6">⁄</text>
<text x="111.2" y="149.6">8</text>
<text x="111.2" y="144.5">1</text>
<text x="111.2" y="144.5">⁄</text>
<text x="111.2" y="144.5">2</text>
<text x="118.7" y="144.4">(12) 10d</text>
<text x="118.7" y="149.5">(12) 16d</text>
<text x="130.8" y="144.4">—</text>
<text x="131.4" y="149.5">2</text>
<text x="138.3" y="144.4">—</text>
<text x="138.6" y="149.6">1</text>
<text x="138.6" y="149.6">⁄</text>
<text x="138.6" y="149.6">2</text>
<text x="146.3" y="149.5">2,300</text>
<text x="146.6" y="144.4">1,190</text>
<text x="157.7" y="149.5">2,300</text>
<text x="159.3" y="144.4">—</text>
<text x="168.5" y="149.5">12,000</text>
<text x="168.5" y="144.4">12,935</text>
<text x="182.1" y="149.5">I3, FL, L2</text>
<text x="30.1" y="154.6">ABU66RZ</text>
<text x="47.2" y="154.6">Rough 6x6</text>
<text x="63.5" y="154.6">12</text>
<text x="71.6" y="154.6">10</text>
<text x="80.1" y="154.6">6</text>
<text x="87.7" y="154.6">6</text>
<text x="93.6" y="154.6">513⁄16</text>
<text x="101.9" y="154.6">11</text>
<text x="103.3" y="154.6">⁄</text>
<text x="103.3" y="154.6">2</text>
<text x="111.2" y="154.6">5</text>
<text x="111.2" y="154.6">⁄</text>
<text x="111.2" y="154.6">8</text>
<text x="118.7" y="154.6">(12) 16d</text>
<text x="131.4" y="154.6">2</text>
<text x="138.6" y="154.6">1</text>
<text x="138.6" y="154.6">⁄</text>
<text x="138.6" y="154.6">2</text>
<text x="146.3" y="154.6">2,300</text>
<text x="157.7" y="154.6">2,300</text>
<text x="168.5" y="154.6">12,000</text>
<text x="184.9" y="154.6">170</text>
<text x="30.1" y="159.6">ABA66RZ</text>
<text x="47.2" y="159.6">Rough 6x6</text>
<text x="63.5" y="159.6">14</text>
<text x="71.6" y="159.6">14</text>
<text x="80.1" y="159.6">6</text>
<text x="86.3" y="159.7">53⁄16</text>
<text x="94.3" y="159.7">27</text>
<text x="95.6" y="159.7">⁄</text>
<text x="95.6" y="159.7">8</text>
<text x="102.2" y="159.6">—</text>
<text x="111.2" y="159.7">5</text>
<text x="111.2" y="159.7">⁄</text>
<text x="111.2" y="159.7">8</text>
<text x="119.2" y="159.6">(8) 16d</text>
<text x="130.8" y="159.6">—</text>
<text x="138.3" y="159.6">—</text>
<text x="147.3" y="159.6">720</text>
<text x="159.3" y="159.6">—</text>
<text x="168.5" y="159.6">12,665</text>
<text x="182.1" y="159.6">I3, FL, L5</text>
<text x="30.1" y="164.7">ABW66RZ</text>
<text x="47.2" y="164.7">Rough 6x6</text>
<text x="63.5" y="164.7">12</text>
<text x="71.6" y="164.7">14</text>
<text x="80.1" y="164.7">6</text>
<text x="87.7" y="164.7">6</text>
<text x="93.6" y="164.7">213⁄16</text>
<text x="102.2" y="164.7">—</text>
<text x="111.2" y="164.8">1</text>
<text x="111.2" y="164.8">⁄</text>
<text x="111.2" y="164.8">2</text>
<text x="118.7" y="164.7">(12) 10d</text>
<text x="130.8" y="164.7">—</text>
<text x="138.3" y="164.7">—</text>
<text x="146.4" y="164.7">1,065</text>
<text x="159.3" y="164.7">—</text>
<text x="168.5" y="164.7">12,935</text>
<text x="184.9" y="167.3">170</text>
<text x="30.1" y="174.9">ABU88Z</text>
<text x="30.1" y="180">ABU88RZ</text>
<text x="47.2" y="180">Rough 8x8</text>
<text x="50.6" y="174.9">8x8</text>
<text x="63.5" y="180">14</text>
<text x="63.5" y="174.9">14</text>
<text x="71.6" y="180">12</text>
<text x="71.6" y="174.9">12</text>
<text x="79" y="175">71</text>
<text x="80.1" y="180">8</text>
<text x="80.4" y="175">⁄</text>
<text x="80.4" y="175">2</text>
<text x="87.7" y="180">7</text>
<text x="87.7" y="174.9">7</text>
<text x="95.3" y="180">7</text>
<text x="95.3" y="174.9">7</text>
<text x="102.2" y="180">—</text>
<text x="102.2" y="174.9">—</text>
<text x="109.6" y="175">(2) 5</text>
<text x="112.8" y="175">⁄</text>
<text x="112.8" y="175">8</text>
<text x="118.7" y="174.9">(18) 16d</text>
<text x="118.7" y="180">(18) 16d</text>
<text x="130.8" y="174.9">—</text>
<text x="130.8" y="180">—</text>
<text x="138.3" y="174.9">—</text>
<text x="138.3" y="180">—</text>
<text x="146.4" y="174.9">2,320</text>
<text x="146.4" y="180">2,320</text>
<text x="159.3" y="174.9">—</text>
<text x="159.3" y="180">—</text>
<text x="168.5" y="174.9">24,335</text>
<text x="168.5" y="180">24,335</text>
<text x="184" y="174.9">I3, FL</text>
<text x="30.1" y="185">ABU1010Z</text>
<text x="49.4" y="185">10x10</text>
<text x="79" y="185.1">91</text>
<text x="80.4" y="185.1">⁄</text>
<text x="80.4" y="185.1">2</text>
<text x="87.7" y="185">9</text>
<text x="94.3" y="185.1">71⁄4</text>
<text x="102.2" y="185">—</text>
<text x="109.6" y="180">(2) 5</text>
<text x="109.6" y="185.1">(2) 5</text>
<text x="112.8" y="180">⁄</text>
<text x="112.8" y="180">8</text>
<text x="112.8" y="185.1">⁄</text>
<text x="112.8" y="185.1">8</text>
<text x="118.6" y="185">(22) 16d</text>
<text x="130.8" y="185">—</text>
<text x="138.3" y="185">—</text>
<text x="146.4" y="185">2,270</text>
<text x="159.3" y="185">—</text>
<text x="168.4" y="185">32,020</text>
<text x="184.9" y="185">170</text>
<text x="30.1" y="190.1">ABU1010RZ</text>
<text x="46" y="190.1">Rough 10x10</text>
<text x="79.5" y="190.1">10</text>
<text x="87.7" y="190.1">9</text>
<text x="95.3" y="190.1">7</text>
<text x="102.2" y="190.1">—</text>
<text x="109.7" y="190.2">(2) 5</text>
<text x="112.8" y="190.2">⁄</text>
<text x="112.8" y="190.2">8</text>
<text x="118.6" y="190.1">(22) 16d</text>
<text x="130.8" y="190.1">—</text>
<text x="138.3" y="190.1">—</text>
<text x="146.4" y="190.1">2,270</text>
<text x="159.3" y="190.1">—</text>
<text x="168.4" y="190.1">32,020</text>
</g>
<g font-size="2.6" fill="#ff5308">
<text x="86.6" y="68.3">33</text>
<text x="88" y="68.3">⁄</text>
<text x="88" y="68.3">8</text>
<text x="185.8" y="73.3">I3</text>
<text x="184.9" y="83.4">170</text>
<text x="93.6" y="93.6">115⁄16</text>
<text x="185.8" y="96.1">I3</text>
<text x="184.9" y="113.9">170</text>
<text x="185.8" y="119">I3</text>
<text x="86.6" y="139.4">53</text>
<text x="88" y="139.4">⁄</text>
<text x="88" y="139.4">8</text>
<text x="185.8" y="144.4">I3</text>
<text x="30.1" y="169.8">ABW7-7Z</text>
<text x="46.9" y="169.9">71&quot; x 71&quot;</text>
<text x="48.4" y="169.9">/</text>
<text x="48.4" y="169.9">8</text>
<text x="55" y="169.9">/</text>
<text x="55" y="169.9">8</text>
<text x="63.5" y="169.8">12</text>
<text x="71.6" y="169.8">14</text>
<text x="79" y="169.8">71</text>
<text x="80.4" y="169.8">/</text>
<text x="80.4" y="169.8">8</text>
<text x="86.3" y="169.8">75/16</text>
<text x="95.2" y="169.8">3</text>
<text x="102.2" y="169.8">—</text>
<text x="111.2" y="169.9">1/2</text>
<text x="118.7" y="169.8">(12) 10d</text>
<text x="130.8" y="169.8">—</text>
<text x="138.3" y="169.8">—</text>
<text x="147.3" y="169.8">840</text>
<text x="159.3" y="169.8">—</text>
<text x="168.6" y="169.8">17,270</text>
<text x="63.5" y="185">14</text>
<text x="71.6" y="185">14</text>
<text x="63.5" y="190.1">14</text>
<text x="71.6" y="190.1">14</text>
<text x="30.1" y="195.2">ABU1212Z</text>
<text x="49.4" y="195.2">12x12</text>
<text x="63.5" y="195.2">12</text>
<text x="71.6" y="195.2">12</text>
<text x="78.5" y="195.3">111</text>
<text x="81" y="195.3">⁄</text>
<text x="81" y="195.3">2</text>
<text x="87.1" y="195.2">11</text>
<text x="94.3" y="195.3">71⁄4</text>
<text x="102.2" y="195.2">—</text>
<text x="109.6" y="195.3">(2) 5</text>
<text x="112.8" y="195.3">⁄</text>
<text x="112.8" y="195.3">8</text>
<text x="118.6" y="195.2">(22) 16d</text>
<text x="130.8" y="195.2">—</text>
<text x="138.3" y="195.2">—</text>
<text x="146.3" y="195.2">3,000</text>
<text x="159.3" y="195.2">—</text>
<text x="168.5" y="195.2">34,745</text>
<text x="184.8" y="197.8">160</text>
<text x="30.1" y="200.3">ABU1212RZ</text>
<text x="46" y="200.3">Rough 12x12</text>
<text x="63.5" y="200.3">12</text>
<text x="71.6" y="200.3">12</text>
<text x="79.5" y="200.3">12</text>
<text x="87.1" y="200.3">11</text>
<text x="95.3" y="200.3">7</text>
<text x="102.2" y="200.3">—</text>
<text x="109.6" y="200.4">(2) 5</text>
<text x="112.8" y="200.4">⁄</text>
<text x="112.8" y="200.4">8</text>
<text x="118.6" y="200.3">(22) 16d</text>
<text x="130.8" y="200.3">—</text>
<text x="138.3" y="200.3">—</text>
<text x="146.3" y="200.3">3,000</text>
<text x="159.3" y="200.3">—</text>
<text x="168.5" y="200.3">34,745</text>
</g>
<g font-size="2.5" fill="#231f20">
<text x="28.8" y="38">These products are available with additional corrosion</text>
<text x="28.8" y="40.8">protection. For more information, see p. 18.</text>
<text x="105.5" y="38">These products are approved for installation with the Strong-Drive</text>
<text x="105.5" y="40.8">SD Connector screw. See pp. 39–40 for more information.</text>
<text x="28.4" y="205.5">1.Uplift loads have been increased for wind or earthquake with no further increase allowed; reduce where other loads govern.</text>
<text x="28.4" y="208.6">2.Downloads may not be increased for short-term loading.</text>
<text x="28.4" y="211.7">3.Specifier to design concrete for uplift capacity.</text>
<text x="28.4" y="214.8">4.ABU products may be installed with either bolts or nails (not both) to achieve table loads. ABU88Z, ABU88R, ABU1010Z,</text>
<text x="30.9" y="220.4">(sold separately) for the same table load.</text>
<text x="30.9" y="217.6">ABU1010RZ and ABU1212Z/RZ may be installed with (8) 1⁄4 &quot; x 3&quot; Strong-Drive</text>
<text x="115.7" y="217.6">SDS Heavy-Duty Connector screws</text>
<text x="28.4" y="223.5">5.For AB bases, higher download can be achieved by solidly packing grout under 1&quot; standoff plate before installation.</text>
<text x="30.9" y="226.3">Base download on column, grout, or concrete according to the code.</text>
<text x="28.4" y="229.4">6.HB dimension is the distance from the bottom of the post up to the first bolt hole.</text>
<text x="28.4" y="232.5">7.Structural composite lumber columns have sides that show either the wide face or the edges of the lumber strands/veneers.</text>
<text x="28.4" y="238.4">8.Downloads shall be reduced where limited by the capacity of the post. See pp. 383–385 for common post allowable loads.</text>
<text x="30.9" y="235.3">For SCL columns, the fasteners for these products should always be installed in the wide face.</text>
<text x="28.4" y="241.4">9. Nails: 16d = 0.162&quot; dia. x 31&quot; long, 10d = 0.148&quot; dia. x 3&quot; long. See pp. 26–27 for other nail sizes and information.</text>
<text x="60.6" y="241.4">⁄</text>
<text x="60.6" y="241.4">2</text>
</g>
<text font-size="2.1" fill="#231f20" x="10.2" y="217.3" transform="rotate(-90 10.2 217.3)">C-C-2017 ©2017 SIMPSON STRONG-TIE COMPANY INC.</text>
<text font-size="1.6" fill="#fff" x="49.9" y="10.5">®</text>
<text font-size="1.5" fill="#231f20" x="104.7" y="58.4">6</text>
<g font-size="1.4" fill="#231f20">
<text x="175.7" y="37.2">®</text>
<text x="113.9" y="216.8">®</text>
</g>
</svg>
